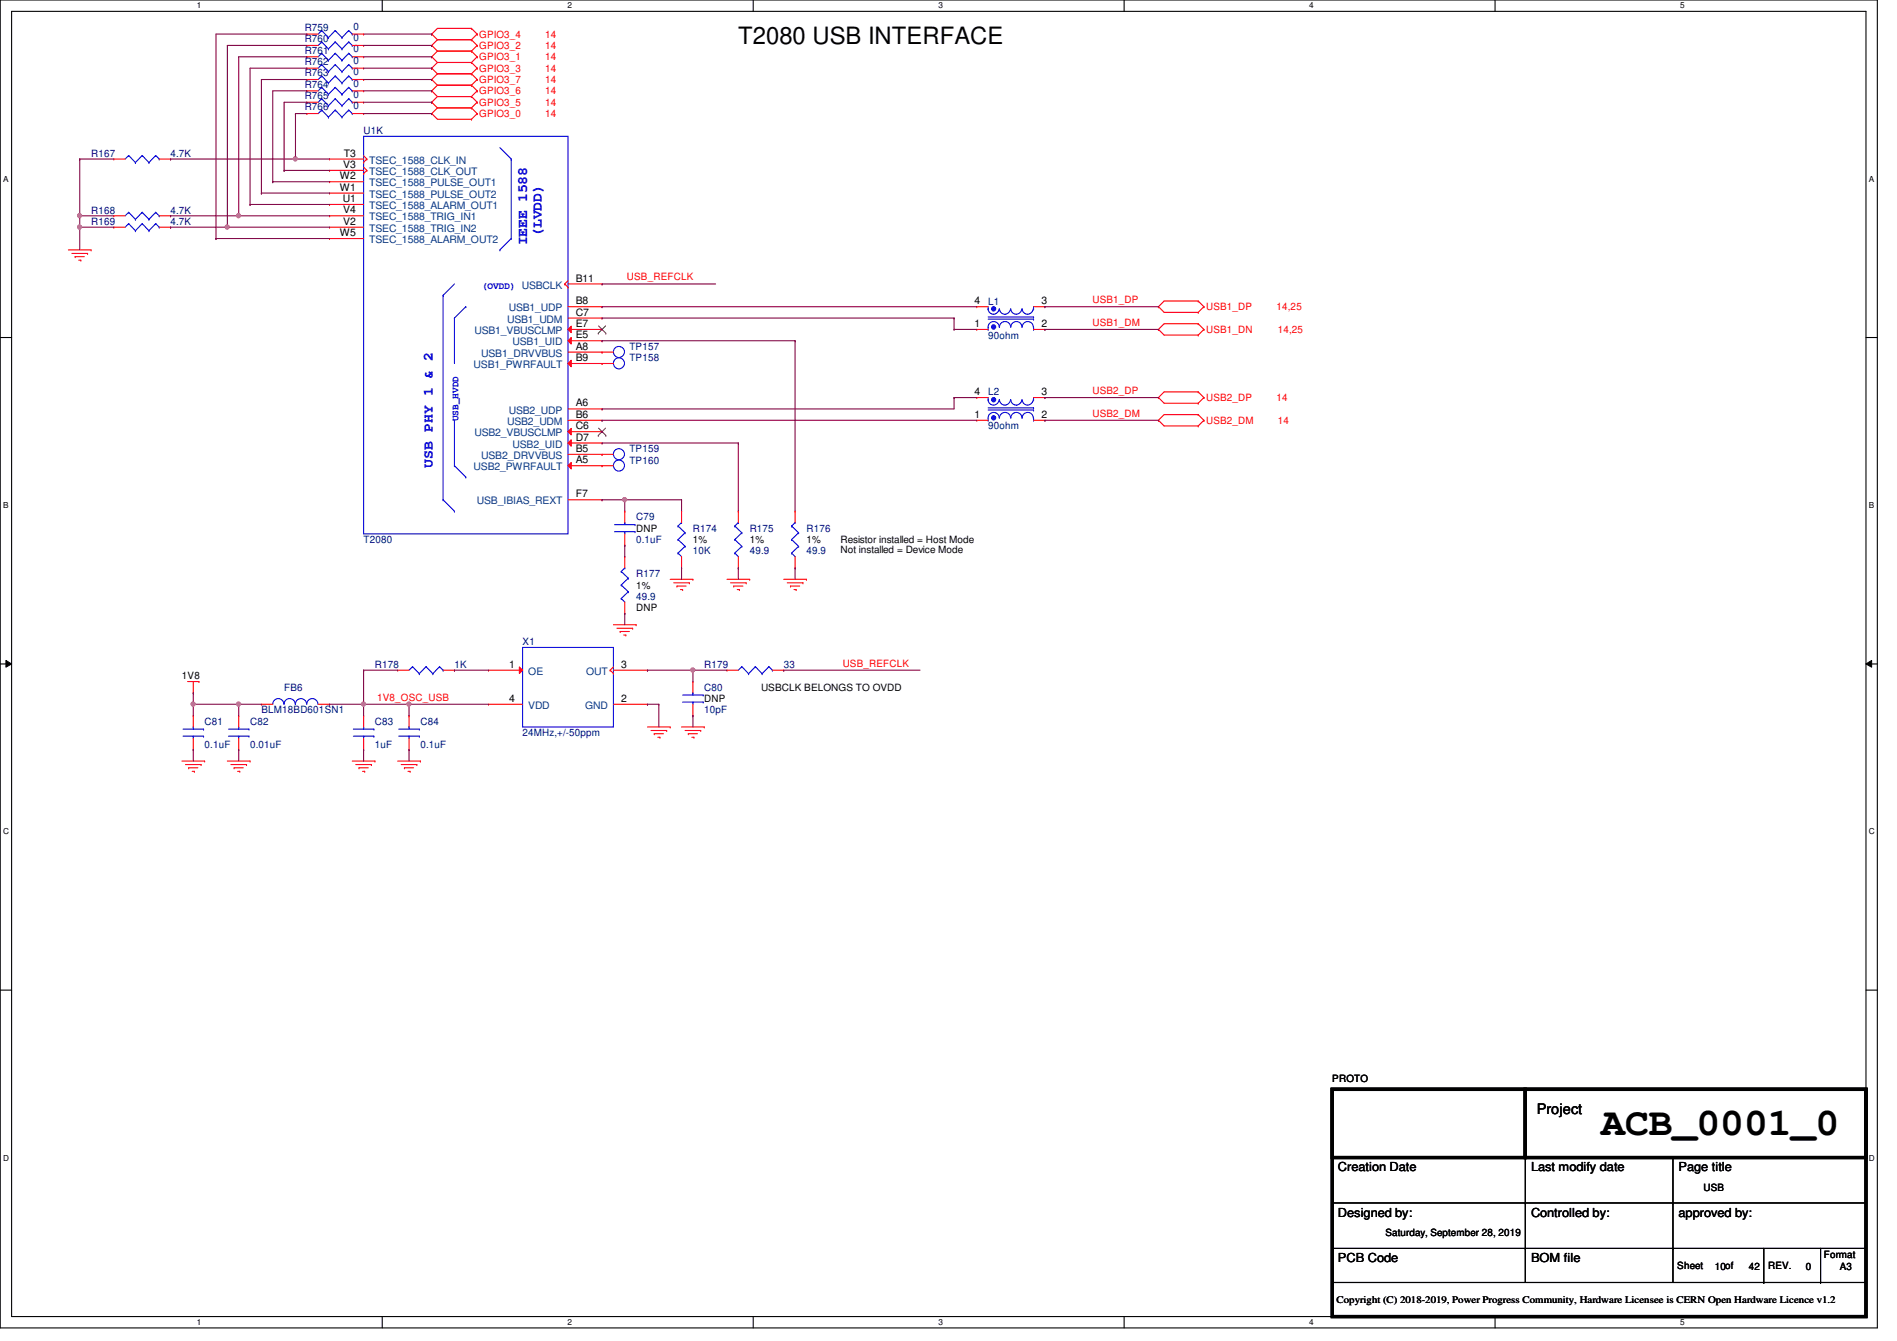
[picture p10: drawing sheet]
<svg xmlns="http://www.w3.org/2000/svg" width="297mm" height="210mm" viewBox="0 0 297 210" stroke-linecap="round" stroke-linejoin="round" font-family="sans-serif">
<path d="M0 0h294v207.9h-294zM1.8 1.8h290.4v204.3h-290.4z" fill="none" stroke="#000" stroke-width=".17"/>
<g fill="#fff">
<path d="M30.8 .2h.7v1.4h-.7z"/>
<path d="M30.8 206.2h.7v1.4h-.7z"/>
</g>
<path d="M59.9 0v1.8M59.9 206.1v1.8" fill="none" stroke="#000" stroke-width=".17"/>
<g fill="#fff">
<path d="M88.9 .2h.6v1.4h-.6z"/>
<path d="M88.9 206.2h.6v1.4h-.6z"/>
</g>
<path d="M117.9 0v1.8M117.9 206.1v1.8" fill="none" stroke="#000" stroke-width=".17"/>
<g fill="#fff">
<path d="M146.9 .2h.7v1.4h-.7z"/>
<path d="M146.9 206.2h.7v1.4h-.7z"/>
</g>
<path d="M176 0v1.8M176 206.1v1.8" fill="none" stroke="#000" stroke-width=".17"/>
<g fill="#fff">
<path d="M205 .2h.7v1.4h-.7z"/>
<path d="M205 206.2h.7v1.4h-.7z"/>
</g>
<path d="M234.1 0v1.8M234.1 206.1v1.8" fill="none" stroke="#000" stroke-width=".17"/>
<g fill="#fff">
<path d="M263.1 .2h.7v1.4h-.7z"/>
<path d="M263.1 206.2h.7v1.4h-.7z"/>
<path d="M.5 27.3h.8v1.4h-.8z"/>
<path d="M292.6 27.3h.9v1.4h-.9z"/>
<path d="M.5 78.4h.8v1.4h-.8z"/>
<path d="M292.6 78.4h.9v1.4h-.9z"/>
</g>
<path d="M0 52.8h1.8M292.2 52.8h1.8" fill="none" stroke="#000" stroke-width=".17"/>
<g fill="#fff">
<path d="M.5 129.5h.9v1.4h-.9z"/>
<path d="M292.6 129.5h.9v1.4h-.9z"/>
</g>
<path d="M0 103.9h1.8M292.2 103.9h1.8" fill="none" stroke="#000" stroke-width=".17"/>
<path d="M.9 103.4l.9 .5-.9 .5zM292.2 103.9l.9-.5v1z" fill="#000"/>
<path d="M.9 103.4l.9 .5-.9 .5zM292.2 103.9l.9-.5v1z" fill="none" stroke="#000" stroke-width=".16"/>
<g fill="#fff">
<path d="M.5 180.5h.9v1.4h-.9z"/>
<path d="M292.6 180.5h.9v1.4h-.9z"/>
</g>
<g fill="none" stroke="#000" stroke-width=".17">
<path d="M0 155h1.8M292.2 155h1.8M208.6 170.5h8.9M217.5 170.5h.1M208.6 188.3h83.6M208.6 195.4h83.6M238.8 188.3h.1M238.8 195.4h.1M238.8 195.4v5.3h-30.2M238.8 181.2v14.2M262 188.3h.1M262 195.4h.1"/>
<path d="M262 195.4v5.3h-23.2M262 181.2v14.2M276.2 195.4v5.3M285.1 195.4v5.3M292.2 188.3h.1M292.2 195.4h.1M262 200.7h30.2M276.2 200.7h.1M285.1 200.7h.1M292.2 200.7h.1"/>
</g>
<g fill="none" stroke="#f00" stroke-width=".17">
<path d="M67.6 17.8h.1M67.6 8.9h.1M67.6 7.1h.1M67.6 10.7h.1M67.6 5.3h.1M67.6 16h.1M67.6 14.2h.1M67.6 12.4h.1M67.6 10.7l.9 .9M67.6 17.8l.9 .9h5.3M67.6 8.9l.9 .9M67.6 7.1l.9 .9"/>
<path d="M67.6 5.3l.9 .9M67.6 16l.9 .9M67.6 14.2l.9 .9M67.6 12.4l.9 .9M68.5 16.9l-.9 .9M68.5 16.9h5.3M68.5 15.1l-.9 .9M68.5 8l-.9 .9M68.5 8h5.3M68.5 9.8h5.3M68.5 13.3l-.9 .9M68.5 6.2l-.9 .9"/>
<path d="M68.5 6.2h5.3M68.5 9.8l-.9 .9M68.5 11.6h5.3M68.5 11.6l-.9 .8M68.5 15.1h5.3M68.5 13.3h5.3M73.8 16.9h.1M73.8 18.7h.1M73.8 8h.1M73.8 9.8h.1M73.8 6.2h.1M73.8 11.6h.1"/>
<path d="M73.8 4.4h.1M73.8 15.1h.1M73.8 13.3h.1M73.8 16.9l.9 .9M73.8 8l.9 .9M73.8 6.2l.9 .9M73.8 9.8l.9 .9M73.8 4.4l.9 .9M73.8 11.6l.9 .8M73.8 4.4h-5.3l-.9 .9M73.8 15.1l.9 .9M73.8 13.3l.9 .9"/>
<path d="M74.7 17.8h.1M74.7 8.9h.1M74.7 7.1h.1M74.7 10.7h.1M74.7 5.3h.1M74.7 16h.1M74.7 14.2h.1M74.7 12.4h.1M74.7 17.8l-.9 .9M74.7 8.9l-.9 .9M74.7 7.1l-.9 .9M74.7 10.7l-.9 .9"/>
<path d="M74.7 5.3l-.9 .9M74.7 16l-.9 .9M74.7 14.2l-.9 .9M74.7 12.4l-.9 .9M10.7 39.1h3.6M11.3 39.7h2.4M13.7 39.7h.1M14.3 39.1h.1M11.8 40.2h.1M11.8 40.2h1.4M12.3 40.7h.4M12.7 40.7h.1"/>
<path d="M181.4 51.6h.1M181.4 48h.1M181.4 51.6l.9 .9h5.3M181.4 48l.9 .9h5.3M187.6 50.7h.1M187.6 52.5h.1M187.6 47.1h.1M187.6 48.9h.1M187.6 50.7l.9 .9M187.6 50.7h-5.3l-.9 .9M187.6 47.1l.9 .9M187.6 47.1h-5.3l-.9 .9"/>
<path d="M188.5 51.6h.1M188.5 48h.1M188.5 51.6l-.9 .9M188.5 48l-.9 .9M94.3 71.1h.1M94.3 71.1h1.8M181.4 62.2h.1M181.4 65.8h.1M181.4 62.2l.9 .9h5.3M181.4 65.8l.9 .9h5.3M187.6 61.3h.1M187.6 63.1h.1"/>
<path d="M187.6 64.9h.1M187.6 66.7h.1M187.6 61.3l.9 .9M187.6 61.3h-5.3l-.9 .9M187.6 64.9l.9 .9M187.6 64.9h-5.3l-.9 .9M188.5 62.2h.1M188.5 65.8h.1M188.5 62.2l-.9 .9M188.5 65.8l-.9 .9M96.1 97.8h3.5M96.6 98.3h2.5"/>
<path d="M97.1 98.8h.1M97.1 98.8h1.4M97.7 99.4h.3M98 99.4h.1M99.1 98.3h.1M99.6 97.8h.1M104.9 90.7h3.6M105.5 91.2h2.4M106 91.7h.1M106 91.7h1.4M106.5 92.3h.4M106.9 92.3h.1"/>
<path d="M107.9 91.2h.1M108.5 90.7h.1M113.8 90.7h3.6M114.4 91.2h2.4M114.9 91.7h.1M114.9 91.7h1.4M115.4 92.3h.4M115.8 92.3h.1M116.8 91.2h.1M117.4 90.7h.1M122.7 90.7h3.6M123.3 91.2h2.4"/>
<path d="M123.8 91.7h.1M123.8 91.7h1.4M124.3 92.3h.4M124.5 88.9h.1M124.5 80h.1M124.5 80v1.8M124.5 87.1v1.8M124.7 92.3h.1M125.7 91.2h.1M126.3 90.7h.1M28.5 119.1h3.5M29 119.7h2.5"/>
<path d="M29.4 106.7h1.8M30.3 108.5h.1M30.3 106.7v1.8M31.2 106.7h.1M31.5 119.7h.1M32 119.1h.1M35.6 119.1h3.6M36.1 119.7h2.5M38.6 119.7h.1M39.2 119.1h.1M55.2 119.1h3.5M55.7 119.7h2.5"/>
<path d="M58.2 119.7h.1M58.7 119.1h.1M62.3 119.1h3.5M62.8 119.7h2.5M65.3 119.7h.1M65.8 119.1h.1M101.4 113.8h3.5M101.9 114.3h2.5M102.4 114.9h.1M102.4 114.9h1.5M103 115.4h.3M103.3 115.4h.1"/>
<path d="M104.4 114.3h.1M104.9 113.8h.1M106.7 113.8h3.6M107.3 114.3h2.4M107.8 114.9h.1M107.8 114.9h1.4M108.3 115.4h.4M108.7 115.4h.1M109.7 114.3h.1M110.3 113.8h.1M29.5 120.2h.1M29.5 120.2h1.5"/>
<path d="M30.1 120.7h.3M30.4 120.7h.1M36.7 120.2h.1M36.7 120.2h1.4M37.2 120.7h.3M37.5 120.7h.1M56.2 120.2h.1M56.2 120.2h1.5M56.8 120.7h.3M57.1 120.7h.1M63.3 120.2h.1M63.3 120.2h1.5"/>
<path d="M63.9 120.7h.3M64.2 120.7h.1"/>
</g>
<path d="M208.6 170.5h30.2v10.7h-30.2zM208.6 170.5h83.6v35.6h-83.6zM238.8 170.5h53.4v10.7h-53.4z" fill="none" stroke="#000" stroke-width=".51"/>
<g fill="none" stroke="#00f" stroke-width=".17">
<path d="M154.7 48.3a.87 .87 0 0 0 .9 .9 .87 .87 0 0 0 .9-.9M154.7 51.6h.1M154.7 48.3h.1M154.7 48v.3M156.5 51.2a.9 .9 0 0 0-1.1-.8 .9 .9 0 0 0-.7 1.2M156.5 48.3a.87 .87 0 0 0 .9 .9 .87 .87 0 0 0 .8-.9M156.5 51.2a.87 .87 0 0 1 .9-.9 .87 .87 0 0 1 .8 .9M158.3 51.2a.87 .87 0 0 1 .8-.9 .87 .87 0 0 1 .9 .9M158.3 48.3a.87 .87 0 0 0 .8 .9 .87 .87 0 0 0 .9-.9M160.1 48.3a.87 .87 0 0 0 .8 .9 .87 .87 0 0 0 .9-.9M160.1 51.2a.87 .87 0 0 1 .8-.9 .87 .87 0 0 1 .9 .9M161.8 51.6h.1"/>
<path d="M161.8 48.3h.1M161.8 48v.3M161.8 51.2v.4M123.9 84.5h.1M123.9 82.3h.1M123.9 86.6h.1M123.9 84.5l1.1 1M123.9 82.3l1.1 1.1M123.9 86.6l.6 .5M124.5 81.8h.1M124.5 81.8l-.6 .5M125 83.4h.1"/>
<path d="M125 85.5h.1M125 83.4l-1.1 1.1M125 85.5l-1.1 1.1"/>
<circle cx="96.9" cy="71.1" r=".87"/>
</g>
<circle cx="155.6" cy="51.2" r=".33" fill="#00f"/>
<circle cx="155.6" cy="51.2" r=".33" fill="none" stroke="#00f" stroke-width=".17"/>
<circle cx="155.6" cy="48.3" r=".33" fill="#00f"/>
<g fill="none" stroke="#00f" stroke-width=".17">
<path d="M50.4 8.3h.1M50.4 15.5h.1M50.4 6.6h.1M50.4 13.7h.1M50.4 8.3l-.6 .6M50.4 8.3l1 1.1M50.4 15.5l-.6 .5M50.4 15.5l1 1.1M50.4 6.6l-.6 .5M50.4 6.6l1 1.1M50.4 13.7l-.6 .5M50.4 13.7l1 1.1"/>
<path d="M51.4 9.4h.1M51.4 16.6h.1M51.4 7.7h.1M51.4 14.8h.1M52.5 8.3h.1M52.5 15.5h.1M52.5 6.6h.1M52.5 13.7h.1M52.5 8.3l-1.1 1.1M52.5 8.3l1 1.1M52.5 15.5l-1.1 1.1M52.5 15.5l1 1.1"/>
<path d="M52.5 6.6l-1.1 1.1M52.5 6.6l1 1.1M52.5 13.7l-1.1 1.1M52.5 13.7l1 1.1M53.5 9.4h.1M53.5 16.6h.1M53.5 7.7h.1M53.5 14.8h.1M54.6 8.3h.1M54.6 15.5h.1M54.6 6.6h.1M54.6 13.7h.1"/>
<path d="M54.6 8.3l-1.1 1.1M54.6 8.3l.6 .6M54.6 15.5l-1.1 1.1M54.6 15.5l.6 .5M54.6 6.6l-1.1 1.1M54.6 6.6l.6 .5M54.6 13.7l-1.1 1.1M54.6 13.7l.6 .5M55.2 8.9h.1M55.2 16h.1M55.2 7.1h.1M55.2 14.2h.1"/>
<path d="M20.1 33.2h.1M20.1 33.2l1.1 1.1M20.1 33.2l-.5 .6M21.2 34.3h.1M22.3 33.2h.1M22.3 33.2l-1.1 1.1M22.3 33.2l1 1.1M23.3 34.3h.1M24.4 33.2h.1M24.4 33.2l.5 .6M24.4 33.2l-1.1 1.1M24.9 33.8h.1"/>
<path d="M154.7 50h7.1M154.7 49.6h7.1M161.8 50h.1M161.8 49.6h.1M97.3 91.6h.1M97.3 89.5h.1M97.3 93.7h.1M97.3 91.6l1.1 1M97.3 89.5l1.1 1M97.3 93.7l.5 .5M97.8 88.9h.1M97.8 88.9l-.5 .6"/>
<path d="M98.4 90.5h.1M98.4 92.6h.1M98.4 90.5l-1.1 1.1M98.4 92.6l-1.1 1.1M106.2 84.5h.1M106.2 82.3h.1M106.2 86.6h.1M106.2 84.5l1.1 1M106.2 82.3l1.1 1.1M106.2 86.6l.5 .5M106.7 81.8h.1M106.7 81.8l-.5 .5"/>
<path d="M107.3 83.4h.1M107.3 85.5h.1M107.3 83.4l-1.1 1.1M107.3 85.5l-1.1 1.1M115.1 84.5h.1M115.1 82.3h.1M115.1 86.6h.1M115.1 84.5l1.1 1M115.1 82.3l1.1 1.1M115.1 86.6l.5 .5M115.6 81.8h.1M115.6 81.8l-.5 .5"/>
<path d="M116.2 83.4h.1M116.2 85.5h.1M116.2 83.4l-1.1 1.1M116.2 85.5l-1.1 1.1M28.7 115.2h3.2M28.7 114.1h3.2M30.3 115.2h.1M30.3 113.8h.1M30.3 113.8v.3M30.3 115.2v.4M31.9 115.2h.1M31.9 114.1h.1"/>
<path d="M42.7 110.2a.87 .87 0 0 1 .9-.9 .87 .87 0 0 1 .8 .9M44.5 110.2a.87 .87 0 0 1 .9-.9 .87 .87 0 0 1 .8 .9M46.3 110.2a.87 .87 0 0 1 .8-.9 .87 .87 0 0 1 .9 .9M48 110.2a.87 .87 0 0 1 .9-.9 .87 .87 0 0 1 .9 .9M62.4 115.2h3.3M62.4 114.1h3.3M64 115.2h.1M64 113.8h.1M64 113.8v.3M64 115.2v.4M65.7 115.2h.1M65.7 114.1h.1"/>
<path d="M81.8 101.3h14.3v12.5h-14.3zM106.9 109.9h3.2M106.9 108.8h3.2M108.5 109.9h.1M108.5 108.5h.1M108.5 108.5v.3M108.5 109.9v.3M110.1 109.9h.1M110.1 108.8h.1"/>
<circle cx="155.6" cy="48.3" r=".33"/>
</g>
<g fill="none" stroke="#f00" stroke-width=".17">
<path d="M48 8.9h.1M48 16h.1M48 7.1h.1M48 14.2h.1M48 8.9h1.8M48 16h1.8M48 7.1h1.8M48 14.2h1.8M55.2 8.9h1.7M55.2 16h1.7M55.2 7.1h1.7M55.2 14.2h1.7"/>
<path d="M56.9 8.9h.1M56.9 16h.1M56.9 7.1h.1M56.9 14.2h.1M17.8 33.8h.1M17.8 33.8h1.8M24.9 33.8h1.8M26.7 33.8h.1M152.9 51.6h.1M152.9 48h.1M152.9 51.6h1.8M152.9 48h1.8"/>
<path d="M161.8 51.6h1.8M161.8 48h1.8M163.6 51.6h.1M163.6 48h.1M97.8 96h.1M97.8 87.1h.1M97.8 87.1v1.8M97.8 94.2v1.8M106.7 88.9h.1M106.7 80h.1M106.7 80v1.8M106.7 87.1v1.8"/>
<path d="M115.6 88.9h.1M115.6 80h.1M115.6 80v1.8M115.6 87.1v1.8M30.3 112h.1M30.3 117.3h.1M30.3 112v1.8M30.3 115.6v1.7M40.9 110.2h.1M40.9 110.2h1.8M49.8 110.2h1.8M51.6 110.2h.1"/>
<path d="M64 112h.1M64 117.3h.1M64 112v1.8M64 115.6v1.7M76.5 110.2h.1M76.5 110.2h5.3M95.5 104.9h.1M95.5 104.9l.6 .5M96.1 105.4h.1M96.1 110.2h5.3M96.1 104.4l-.6 .5M96.1 104.9h5.3"/>
<path d="M101.4 110.2h.1M101.4 104.9h.1M108.5 106.7h.1M108.5 112h.1M108.5 106.7v1.8M108.5 110.2v1.8"/>
</g>
<path d="M81.3 104.4l.5 .5-.5 .5z" fill="#f00"/>
<path d="M17.8 24.9h.1M17.8 24.9h1.8M24.9 24.9h1.8M26.7 24.9h.1M94.3 56.9h.1M94.3 56.9h1.8M76.5 104.9h.1M76.5 104.9h5.3M81.3 104.4l.5 .5-.5 .5z" fill="none" stroke="#f00" stroke-width=".17"/>
<g fill="none" stroke="#00f" stroke-width=".17">
<path d="M20.1 24.3h.1M20.1 24.3l1.1 1.1M20.1 24.3l-.5 .6M21.2 25.4h.1M22.3 24.3h.1M22.3 24.3l-1.1 1.1M22.3 24.3l1 1.1M23.3 25.4h.1M24.4 24.3h.1M24.4 24.3l.5 .6M24.4 24.3l-1.1 1.1M24.9 24.9h.1"/>
<path d="M154.7 62.6a.87 .87 0 0 0 .9 .8 .87 .87 0 0 0 .9-.8M154.7 65.8h.1M154.7 62.6h.1M154.7 62.2v.4M156.5 65.4a.9 .9 0 0 0-1.1-.8 .9 .9 0 0 0-.7 1.2M156.5 62.6a.87 .87 0 0 0 .9 .8 .87 .87 0 0 0 .8-.8M156.5 65.4a.87 .87 0 0 1 .9-.8 .87 .87 0 0 1 .8 .8M158.3 65.4a.87 .87 0 0 1 .8-.8 .87 .87 0 0 1 .9 .8M158.3 62.6a.87 .87 0 0 0 .8 .8 .87 .87 0 0 0 .9-.8M160.1 62.6a.87 .87 0 0 0 .8 .8 .87 .87 0 0 0 .9-.8M160.1 65.4a.87 .87 0 0 1 .8-.8 .87 .87 0 0 1 .9 .8M161.8 65.8h.1"/>
<path d="M161.8 62.6h.1M161.8 62.2v.4M161.8 65.4v.4"/>
<circle cx="96.9" cy="56.9" r=".87"/>
</g>
<circle cx="155.6" cy="65.4" r=".33" fill="#00f"/>
<circle cx="155.6" cy="65.4" r=".33" fill="none" stroke="#00f" stroke-width=".17"/>
<circle cx="155.6" cy="62.6" r=".33" fill="#00f"/>
<g fill="none" stroke="#00f" stroke-width=".17">
<path d="M50.4 4.8h.1M50.4 11.9h.1M50.4 10.1h.1M50.4 17.2h.1M50.4 4.8l-.6 .5M50.4 4.8l1 1.1M50.4 11.9l-.6 .5M50.4 11.9l1 1.1M50.4 10.1l-.6 .6M50.4 10.1l1 1.1M50.4 17.2l-.6 .6M50.4 17.2l1 1.1"/>
<path d="M51.4 5.9h.1M51.4 13h.1M51.4 11.2h.1M51.4 18.3h.1M52.5 4.8h.1M52.5 11.9h.1M52.5 10.1h.1M52.5 17.2h.1M52.5 4.8l-1.1 1.1M52.5 4.8l1 1.1M52.5 11.9l-1.1 1.1M52.5 11.9l1 1.1"/>
<path d="M52.5 10.1l-1.1 1.1M52.5 10.1l1 1.1M52.5 17.2l-1.1 1.1M52.5 17.2l1 1.1M53.5 5.9h.1M53.5 13h.1M53.5 11.2h.1M53.5 18.3h.1M54.6 4.8h.1M54.6 11.9h.1M54.6 10.1h.1M54.6 17.2h.1"/>
<path d="M54.6 4.8l-1.1 1.1M54.6 4.8l.6 .5M54.6 11.9l-1.1 1.1M54.6 11.9l.6 .5M54.6 10.1l-1.1 1.1M54.6 10.1l.6 .6M54.6 17.2l-1.1 1.1M54.6 17.2l.6 .6M55.2 5.3h.1M55.2 12.4h.1M55.2 10.7h.1M55.2 17.8h.1"/>
<path d="M20.1 35h.1M20.1 35l-.5 .6M20.1 35l1.1 1.1M21.2 36.1h.1M22.3 35h.1M22.3 35l-1.1 1.1M22.3 35l1 1.1M23.3 36.1h.1M24.4 35h.1M24.4 35l.5 .6M24.4 35l-1.1 1.1M24.9 35.6h.1"/>
<path d="M56.9 21.3h32v62.3h-32zM78.3 39.1h.1M78.3 23.1l1.7 1.8M80 24.9h.1M80 37.3h.1M80 37.3l-1.7 1.8M80 24.9v12.4M69.4 46.2h.1M69.4 46.2v32M71.2 49.8h.1M71.2 44.4l-1.8 1.8M71.2 49.8v7.1"/>
<path d="M72.9 48h.1M72.9 48l-1.7 1.8M69.4 78.2h.1M69.4 78.2l1.8 1.8M71.2 72.9h.1M71.2 65.8v7.1M71.2 72.9l1.7 1.8M72.9 74.7h.1M154.7 64.2h7.1M154.7 63.8h7.1M161.8 64.2h.1M161.8 63.8h.1"/>
<path d="M71.2 80h.1M96.2 83.2h3.2M96.2 82.1h3.2M97.8 83.2h.1M97.8 81.8h.1M97.8 81.8v.3M97.8 83.2v.4M99.4 83.2h.1M99.4 82.1h.1M35.8 115.2h3.2M35.8 114.1h3.2M37.4 115.2h.1"/>
<path d="M37.4 113.8h.1M37.4 113.8v.3M37.4 115.2v.4M39 115.2h.1M39 114.1h.1M55.3 115.2h3.2M55.3 114.1h3.2M56.9 115.2h.1M56.9 113.8h.1M56.9 113.8v.3M56.9 115.2v.4M58.5 115.2h.1"/>
<path d="M58.5 114.1h.1M64.6 104.4h.1M64.6 104.4l1.1 1.1M64.6 104.4l-.6 .5M65.7 105.5h.1M66.7 104.4h.1M66.7 104.4l-1 1.1M66.7 104.4l1.1 1.1M67.8 105.5h.1M68.8 104.4h.1M68.8 104.4l.6 .5M68.8 104.4l-1 1.1"/>
<path d="M69.4 104.9h.1M116.2 104.4h.1M116.2 104.4l1 1.1M116.2 104.4l-.6 .5M117.2 105.5h.1M118.3 104.4h.1M118.3 104.4l-1.1 1.1M118.3 104.4l1 1.1M119.3 105.5h.1M120.4 104.4h.1M120.4 104.4l.5 .5M120.4 104.4l-1.1 1.1"/>
<path d="M120.9 104.9h.1"/>
<circle cx="96.9" cy="55.1" r=".87"/>
<circle cx="96.9" cy="72.9" r=".87"/>
<circle cx="155.6" cy="62.6" r=".33"/>
</g>
<g fill="none" stroke="#f00" stroke-width=".17">
<path d="M48 5.3h.1M48 12.4h.1M48 10.7h.1M48 17.8h.1M48 5.3h1.8M48 12.4h1.8M48 10.7h1.8M48 17.8h1.8M55.2 5.3h1.7M55.2 12.4h1.7M55.2 10.7h1.7M55.2 17.8h1.7"/>
<path d="M56.9 5.3h.1M56.9 12.4h.1M56.9 10.7h.1M56.9 17.8h.1M17.8 35.6h.1M17.8 35.6h1.8M24.9 35.6h1.8M26.7 35.6h.1M51.6 24.9h.1M51.6 26.7h.1M51.6 28.4h.1M51.6 30.2h.1"/>
<path d="M51.6 32h.1M51.6 33.8h.1M51.6 35.6h.1M51.6 37.3h.1M51.6 35.6h5.3M51.6 24.9h5.3M51.6 26.7h5.3M51.6 28.4h5.3M51.6 30.2h5.3M51.6 32h5.3M51.6 33.8h5.3M51.6 37.3h5.3"/>
<path d="M56.9 25.4h.1M56.9 27.2h.1M56.9 24.4l.5 .5M56.9 26.2l.5 .5M57.4 24.9h.1M57.4 26.7h.1M57.4 24.9l-.5 .5M57.4 26.7l-.5 .5M88.9 48h5.4M88.9 49.8h5.4M94.3 55.1h.1M94.3 48h.1"/>
<path d="M94.3 49.8h.1M94.3 55.1h1.8M94.3 72.9h.1M94.3 72.9h1.8M152.9 65.8h.1M152.9 62.2h.1M152.9 65.8h1.8M152.9 62.2h1.8M161.8 65.8h1.8M161.8 62.2h1.8M163.6 65.8h.1M163.6 62.2h.1"/>
<path d="M97.8 80h.1M97.8 85.3h.1M97.8 80v1.8M97.8 83.6v1.7M37.4 112h.1M37.4 117.3h.1M37.4 112v1.8M37.4 115.6v1.7M56.9 112h.1M56.9 117.3h.1M56.9 112v1.8M56.9 115.6v1.7"/>
<path d="M62.3 104.9h.1M62.3 104.9h1.7M69.4 104.9h1.8M71.2 104.9h.1M113.8 104.9h.1M113.8 104.9h1.8M120.9 104.9h1.8M122.7 104.9h.1"/>
</g>
<path d="M88.9 51.6l.5-.5v1z" fill="#f00"/>
<path d="M88.9 51.6l.5-.5v1zM88.9 51.6h5.4M94.3 51.6h.1" fill="none" stroke="#f00" stroke-width=".17"/>
<path d="M93.7 52.2h.1M93.7 51l1.2 1.2M94.8 51l-1.1 1.2M94.9 52.2h.1" fill="none" stroke="#7f4000" stroke-width=".16"/>
<path d="M88.9 53.3l.5-.5v1z" fill="#f00"/>
<path d="M88.9 53.3l.5-.5v1zM88.9 53.3h5.4M94.3 53.3h.1M88.9 64h5.4M88.9 65.8h5.4M94.3 64h.1M94.3 65.8h.1" fill="none" stroke="#f00" stroke-width=".17"/>
<path d="M88.9 67.6l.5-.5v1z" fill="#f00"/>
<path d="M88.9 67.6l.5-.5v1zM88.9 67.6h5.4M94.3 67.6h.1" fill="none" stroke="#f00" stroke-width=".17"/>
<path d="M93.7 68.2h.1M93.7 67l1.2 1.2M94.8 67l-1.1 1.2M94.9 68.2h.1" fill="none" stroke="#7f4000" stroke-width=".16"/>
<path d="M88.9 69.3l.5-.5v1z" fill="#f00"/>
<g fill="none" stroke="#f00" stroke-width=".17">
<path d="M88.4 44.4h.1M88.4 44.4l.5 .6M88.9 45h.1M88.9 43.9l-.5 .5M88.9 44.4h5.4M88.9 55.1h5.4M94.3 44.4h.1M94.3 55.1h.1M88.9 69.3l.5-.5v1zM88.9 69.3h5.4M88.9 78.2h5.4M94.3 69.3h.1"/>
<path d="M94.3 78.2h.1"/>
</g>
<path d="M88.9 56.9l.5-.5v1z" fill="#f00"/>
<path d="M88.9 56.9l.5-.5v1zM88.9 56.9h5.4M94.3 56.9h.1M88.9 71.1h5.4M94.3 71.1h.1" fill="none" stroke="#f00" stroke-width=".17"/>
<path d="M88.9 72.9l.5-.5v1z" fill="#f00"/>
<path d="M88.9 72.9l.5-.5v1zM88.9 72.9h5.4M94.3 72.9h.1" fill="none" stroke="#f00" stroke-width=".17"/>
<g fill="none" stroke="#7f0040" stroke-width=".17">
<path d="M30.3 108.5h.1M30.3 110.2h.1M30.3 110.2h7.1M30.3 108.5v3.5M37.4 117.3h.1M37.4 117.3v1.8M51.6 110.2h.1M51.6 110.2h12.4M56.9 117.3h.1M56.9 110.2h.1M56.9 110.2v1.8M56.9 117.3v1.8"/>
<path d="M64 117.3h.1M64 110.2h.1M64 110.2v1.8M64 117.3v1.8M101.4 104.9h.1M101.4 110.2h.1M101.4 104.9h7.1M101.4 110.2h1.8M103.2 110.2h.1M103.2 110.2v3.6"/>
</g>
<circle cx="30.2" cy="110.2" r=".32" fill="#f0f"/>
<circle cx="30.2" cy="110.2" r=".32" fill="none" stroke="#f0f" stroke-width=".17"/>
<path d="M30.3 117.3h.1M30.3 117.3v1.8M37.4 110.2h.1M37.4 110.2v1.8M37.4 110.2h3.5" fill="none" stroke="#7f0040" stroke-width=".17"/>
<circle cx="37.4" cy="110.2" r=".32" fill="#f0f"/>
<circle cx="37.4" cy="110.2" r=".32" fill="none" stroke="#f0f" stroke-width=".17"/>
<path d="M64 110.2h.1M64 110.2h12.5" fill="none" stroke="#7f0040" stroke-width=".17"/>
<circle cx="64" cy="110.2" r=".32" fill="#f0f"/>
<circle cx="64" cy="110.2" r=".32" fill="none" stroke="#f0f" stroke-width=".17"/>
<path d="M56.9 104.9h.1M56.9 104.9v5.3M71.2 104.9h.1M71.2 104.9h5.3" fill="none" stroke="#7f0040" stroke-width=".17"/>
<circle cx="56.9" cy="110.2" r=".32" fill="#f0f"/>
<circle cx="56.9" cy="110.2" r=".32" fill="none" stroke="#f0f" stroke-width=".17"/>
<path d="M56.9 104.9h.1M56.9 104.9h5.4M108.5 112h.1M108.5 104.9h.1M108.5 104.9v1.8M108.5 112v1.8M122.7 104.9h.1M122.7 104.9h21.4" fill="none" stroke="#7f0040" stroke-width=".17"/>
<circle cx="108.5" cy="104.9" r=".32" fill="#f0f"/>
<circle cx="108.5" cy="104.9" r=".32" fill="none" stroke="#f0f" stroke-width=".17"/>
<path d="M26.7 24.9h.1M26.7 24.9h19.6M108.5 104.9h.1M108.5 104.9h5.3" fill="none" stroke="#7f0040" stroke-width=".17"/>
<circle cx="46.2" cy="24.9" r=".32" fill="#f0f"/>
<circle cx="46.2" cy="24.9" r=".32" fill="none" stroke="#f0f" stroke-width=".17"/>
<path d="M12.5 24.9h.1M12.5 24.9v8.9M26.7 33.8h.1M26.7 35.6h.1M26.7 33.8h10.7M26.7 35.6h8.9" fill="none" stroke="#7f0040" stroke-width=".17"/>
<circle cx="12.5" cy="33.8" r=".32" fill="#f0f"/>
<circle cx="12.5" cy="33.8" r=".32" fill="none" stroke="#f0f" stroke-width=".17"/>
<path d="M12.5 33.8h.1M12.5 35.6h.1M12.5 24.9h.1M12.5 33.8v5.3M12.5 24.9h5.3M12.5 33.8h5.3M12.5 35.6h5.3" fill="none" stroke="#7f0040" stroke-width=".17"/>
<circle cx="12.5" cy="35.5" r=".32" fill="#f0f"/>
<circle cx="12.5" cy="35.5" r=".32" fill="none" stroke="#f0f" stroke-width=".17"/>
<g fill="none" stroke="#7f0040" stroke-width=".17">
<path d="M37.4 8.9v24.9M39.2 10.7v21.3M40.9 12.4v17.8M42.7 14.2v14.2M44.5 16v10.7M46.3 17.8v7.1M37.4 33.8h.1M39.2 32h.1M39.2 32h12.4M40.9 30.2h.1M40.9 30.2h10.7M42.7 28.4h.1"/>
<path d="M42.7 28.4h8.9M44.5 26.7h.1M44.5 26.7h7.1M46.3 24.9h.1M46.3 24.9h5.3M94.3 48h.1M94.3 53.3h.1M94.3 44.4h.1M94.3 49.8h.1M94.3 48h58.6M94.3 53.3h30.2M94.3 44.4h17.8"/>
<path d="M94.3 49.8h55.1M124.5 53.3h.1M124.5 53.3v26.7M149.4 51.6h.1M149.4 49.8h.1M149.4 51.6h3.5M149.4 49.8v1.8M163.6 48h.1M163.6 51.6h.1M163.6 48h17.8M163.6 51.6h17.8M94.3 65.8h.1"/>
<path d="M94.3 69.3h.1M94.3 64h.1M94.3 78.2h.1M94.3 65.8h58.6M94.3 69.3h21.3M94.3 78.2h3.5M106.7 78.2h.1M106.7 78.2v1.8M115.6 69.3h.1M115.6 69.3v10.7M149.4 62.2h.1M149.4 62.2h3.5"/>
<path d="M149.4 62.2v1.8h-55.1M163.6 62.2h.1M163.6 65.8h.1M163.6 62.2h17.8M163.6 65.8h17.8M106.7 88.9h.1M106.7 88.9v1.8M115.6 88.9h.1M115.6 88.9v1.8M124.5 88.9h.1M124.5 88.9v1.8"/>
</g>
<circle cx="37.4" cy="33.8" r=".32" fill="#f0f"/>
<circle cx="37.4" cy="33.8" r=".32" fill="none" stroke="#f0f" stroke-width=".17"/>
<path d="M35.6 7.1v28.5M35.6 35.6h.1M37.4 33.8h.1M37.4 33.8h14.2" fill="none" stroke="#7f0040" stroke-width=".17"/>
<circle cx="35.6" cy="35.5" r=".32" fill="#f0f"/>
<circle cx="35.6" cy="35.5" r=".32" fill="none" stroke="#f0f" stroke-width=".17"/>
<path d="M33.8 5.3v32M33.8 37.3h.1M33.8 37.3h17.8M35.6 35.6h.1M35.6 35.6h16M97.8 78.2h.1M97.8 78.2v1.8M97.8 85.3h.1M97.8 96h.1M97.8 85.3v1.8M97.8 96v1.8" fill="none" stroke="#7f0040" stroke-width=".17"/>
<circle cx="97.8" cy="78.2" r=".32" fill="#f0f"/>
<circle cx="97.8" cy="78.2" r=".32" fill="none" stroke="#f0f" stroke-width=".17"/>
<g fill="none" stroke="#7f0040" stroke-width=".17">
<path d="M33.8 5.3h14.2M35.6 7.1h12.4M37.4 8.9h10.6M39.2 10.7h8.8M40.9 12.4h7.1M42.7 14.2h5.3M44.5 16h3.5M46.3 17.8h.1M46.3 17.8h1.7M48 5.3h.1M48 7.1h.1M48 8.9h.1"/>
<path d="M48 10.7h.1M48 12.4h.1M48 14.2h.1M48 16h.1M56.9 5.3h10.7M56.9 7.1h10.7M56.9 8.9h10.7M56.9 10.7h10.7M56.9 12.4h10.7M56.9 14.2h10.7M56.9 16h10.7M56.9 17.8h10.7"/>
<path d="M67.6 17.8h.1M67.6 8.9h.1M67.6 7.1h.1M67.6 10.7h.1M67.6 5.3h.1M67.6 16h.1M67.6 14.2h.1M67.6 12.4h.1M97.8 78.2h.1M97.8 78.2h8.9"/>
</g>
<circle cx="30.2" cy="110.2" r=".32" fill="#f0f"/>
<circle cx="30.2" cy="110.2" r=".32" fill="none" stroke="#f0f" stroke-width=".17"/>
<circle cx="37.4" cy="110.2" r=".32" fill="#f0f"/>
<circle cx="37.4" cy="110.2" r=".32" fill="none" stroke="#f0f" stroke-width=".17"/>
<circle cx="64" cy="110.2" r=".32" fill="#f0f"/>
<circle cx="64" cy="110.2" r=".32" fill="none" stroke="#f0f" stroke-width=".17"/>
<circle cx="56.9" cy="110.2" r=".32" fill="#f0f"/>
<circle cx="56.9" cy="110.2" r=".32" fill="none" stroke="#f0f" stroke-width=".17"/>
<circle cx="108.5" cy="104.9" r=".32" fill="#f0f"/>
<circle cx="108.5" cy="104.9" r=".32" fill="none" stroke="#f0f" stroke-width=".17"/>
<circle cx="46.2" cy="24.9" r=".32" fill="#f0f"/>
<circle cx="46.2" cy="24.9" r=".32" fill="none" stroke="#f0f" stroke-width=".17"/>
<circle cx="12.5" cy="33.8" r=".32" fill="#f0f"/>
<circle cx="12.5" cy="33.8" r=".32" fill="none" stroke="#f0f" stroke-width=".17"/>
<circle cx="12.5" cy="35.5" r=".32" fill="#f0f"/>
<circle cx="12.5" cy="35.5" r=".32" fill="none" stroke="#f0f" stroke-width=".17"/>
<circle cx="37.4" cy="33.8" r=".32" fill="#f0f"/>
<circle cx="37.4" cy="33.8" r=".32" fill="none" stroke="#f0f" stroke-width=".17"/>
<circle cx="35.6" cy="35.5" r=".32" fill="#f0f"/>
<circle cx="35.6" cy="35.5" r=".32" fill="none" stroke="#f0f" stroke-width=".17"/>
<circle cx="97.8" cy="78.2" r=".32" fill="#f0f"/>
<circle cx="97.8" cy="78.2" r=".32" fill="none" stroke="#f0f" stroke-width=".17"/>
<text font-size="6.2" x="250.7" y="177.7">ACB_0001_0</text>
<text font-size="3.7" x="115.6" y="6.9">T2080 USB INTERFACE</text>
<g font-size="2.3" fill="#00f">
<text x="82.5" y="38.4" transform="rotate(-90 82.5 38.4)">IEEE 1588</text>
<text x="84.8" y="37" transform="rotate(-90 84.8 37)">(LVDD)</text>
<text x="67.8" y="73.2" transform="rotate(-90 67.8 73.2)">USB PHY 1 &amp; 2</text>
</g>
<text font-size="2.3" x="240.6" y="174.4">Project</text>
<g font-size="1.9">
<text x="209.5" y="183.3">Creation Date</text>
<text x="239.7" y="183.3">Last modify date</text>
<text x="262.8" y="183.3">Page title</text>
<text x="209.5" y="190.4">Designed by:</text>
<text x="239.7" y="190.4">Controlled by:</text>
<text x="262.8" y="190.4">approved by:</text>
<text x="209.5" y="197.5">PCB Code</text>
<text x="239.7" y="197.5">BOM file</text>
</g>
<g font-size="1.6" fill="#00007f">
<text x="47.7" y="4.8">R759</text>
<text x="55.3" y="4.7">0</text>
<text x="47.7" y="8.4">R761</text>
<text x="47.7" y="6.6">R760</text>
<text x="47.7" y="11.9">R763</text>
<text x="47.7" y="10.2">R762</text>
<text x="55.3" y="8.2">0</text>
<text x="55.3" y="6.4">0</text>
<text x="55.3" y="11.8">0</text>
<text x="55.3" y="10">0</text>
<text x="47.7" y="15.5">R765</text>
<text x="47.7" y="13.7">R764</text>
<text x="47.7" y="17.3">R766</text>
<text x="55.3" y="15.3">0</text>
<text x="55.3" y="13.5">0</text>
<text x="55.3" y="17.1">0</text>
<text x="56.9" y="21">U1K</text>
<text x="14.3" y="24.6">R167</text>
<text x="26.7" y="24.6">4.7K</text>
<text x="14.3" y="33.4">R168</text>
<text x="14.3" y="35.2">R169</text>
<text x="26.7" y="33.4">4.7K</text>
<text x="26.7" y="35.2">4.7K</text>
<text x="154.7" y="47.7">L1</text>
<text x="154.7" y="53">90ohm</text>
<text x="98.5" y="56.6">TP158</text>
<text x="98.5" y="54.8">TP157</text>
<text x="154.7" y="61.9">L2</text>
<text x="98.5" y="70.8">TP159</text>
<text x="154.7" y="67.2">90ohm</text>
<text x="98.5" y="72.6">TP160</text>
<text x="99.6" y="81.4">C79</text>
<text x="108.5" y="83.2">R174</text>
<text x="117.4" y="83.2">R175</text>
<text x="126.3" y="83.2">R176</text>
<text x="56.9" y="85">T2080</text>
<text x="99.6" y="85">0.1uF</text>
<text x="108.5" y="86.8">10K</text>
<text x="117.4" y="86.8">49.9</text>
<text x="126.3" y="86.8">49.9</text>
<text x="99.6" y="90.3">R177</text>
<text x="99.6" y="93.9">49.9</text>
<text x="81.8" y="101">X1</text>
<text x="58.7" y="104.6">R178</text>
<text x="71.2" y="104.6">1K</text>
<text x="110.3" y="104.6">R179</text>
<text x="122.7" y="104.6">33</text>
<text x="32" y="113.5">C81</text>
<text x="39.2" y="113.5">C82</text>
<text x="40.9" y="111.7">BLM18BD601SN1</text>
<text x="44.5" y="108.1">FB6</text>
<text x="58.7" y="113.5">C83</text>
<text x="65.8" y="113.5">C84</text>
<text x="110.3" y="108.1">C80</text>
<text x="110.3" y="111.7">10pF</text>
<text x="32" y="117">0.1uF</text>
<text x="39.2" y="117">0.01uF</text>
<text x="58.7" y="117">1uF</text>
<text x="65.8" y="117">0.1uF</text>
<text x="81.8" y="115.2">24MHz,+/-50ppm</text>
</g>
<g font-size="1.6" fill="#f00">
<text x="75.1" y="5.9">GPIO3_4</text>
<text x="85.4" y="5.9">14</text>
<text x="75.1" y="9.4">GPIO3_1</text>
<text x="75.1" y="7.7">GPIO3_2</text>
<text x="75.1" y="11.2">GPIO3_3</text>
<text x="85.4" y="9.4">14</text>
<text x="85.4" y="7.7">14</text>
<text x="85.4" y="11.2">14</text>
<text x="75.1" y="16.6">GPIO3_5</text>
<text x="75.1" y="14.8">GPIO3_6</text>
<text x="75.1" y="13">GPIO3_7</text>
<text x="85.4" y="16.6">14</text>
<text x="85.4" y="14.8">14</text>
<text x="85.4" y="13">14</text>
<text x="75.1" y="18.3">GPIO3_0</text>
<text x="85.4" y="18.3">14</text>
<text x="98.2" y="43.9">USB_REFCLK</text>
<text x="171.1" y="47.5">USB1_DP</text>
<text x="171.1" y="51">USB1_DM</text>
<text x="188.8" y="52.1">USB1_DN</text>
<text x="188.8" y="48.6">USB1_DP</text>
<text x="199.9" y="48.6">14,25</text>
<text x="200.1" y="52.1">14,25</text>
<text x="171.1" y="61.7">USB2_DP</text>
<text x="171.1" y="65.2">USB2_DM</text>
<text x="188.8" y="62.8">USB2_DP</text>
<text x="199.9" y="62.8">14</text>
<text x="188.8" y="66.3">USB2_DM</text>
<text x="200.1" y="66.3">14</text>
<text x="131.9" y="104.4">USB_REFCLK</text>
<text x="59.1" y="109.7">1V8_OSC_USB</text>
</g>
<g font-size="1.6">
<text x="53.2" y="28.1">W2</text>
<text x="53.2" y="29.8">W1</text>
<text x="53.8" y="26.3">V3</text>
<text x="53.8" y="24.5">T3</text>
<text x="53.7" y="31.6">U1</text>
<text x="53.8" y="33.4">V4</text>
<text x="53.8" y="35.2">V2</text>
<text x="53.2" y="37">W5</text>
<text x="90.2" y="47.6">B8</text>
<text x="90.2" y="44.1">B11</text>
<text x="152.6" y="47.6">4</text>
<text x="163.1" y="47.6">3</text>
<text x="90.2" y="49.4">C7</text>
<text x="90.2" y="51.2">E7</text>
<text x="90.2" y="53">E5</text>
<text x="152.6" y="51.2">1</text>
<text x="163.1" y="51.2">2</text>
<text x="90.2" y="54.7">A8</text>
<text x="90.2" y="56.5">B9</text>
<text x="90.2" y="63.6">A6</text>
<text x="90.2" y="65.4">B6</text>
<text x="152.6" y="65.4">1</text>
<text x="152.6" y="61.8">4</text>
<text x="163.1" y="65.4">2</text>
<text x="163.1" y="61.8">3</text>
<text x="90.2" y="67.2">C6</text>
<text x="90.2" y="69">D7</text>
<text x="90.2" y="70.7">B5</text>
<text x="90.2" y="77.9">F7</text>
<text x="90.2" y="72.5">A5</text>
<text x="99.6" y="83.2">DNP</text>
<text x="108.5" y="85">1%</text>
<text x="117.4" y="85">1%</text>
<text x="126.3" y="85">1%</text>
<text x="131.6" y="85">Resistor installed = Host Mode</text>
<text x="131.6" y="86.6">Not installed = Device Mode</text>
<text x="99.6" y="92.1">1%</text>
<text x="99.6" y="95.7">DNP</text>
<text x="28.5" y="106.3">1V8</text>
<text x="79.7" y="104.5">1</text>
<text x="97.3" y="104.5">3</text>
<text x="79.7" y="109.9">4</text>
<text x="97.3" y="109.9">2</text>
<text x="110.3" y="109.9">DNP</text>
<text x="119.2" y="108.1">USBCLK BELONGS TO OVDD</text>
<text x="208.6" y="169.3">PROTO</text>
<text x="266.7" y="186.4">USB</text>
<text x="217" y="193.5">Saturday, September 28, 2019</text>
<text x="285.6" y="196.8">Format</text>
<text x="209.3" y="203.9">Copyright (C) 2018-2019, Power Progress Community, Hardware Licensee is CERN Open Hardware Licence v1.2</text>
<text x="262.6" y="198.6">Sheet</text>
<text x="268.5" y="198.8">10of</text>
<text x="273.9" y="198.8">42</text>
<text x="276.9" y="198.6">REV.</text>
<text x="282.7" y="198.8">0</text>
<text x="288.1" y="198.8">A3</text>
</g>
<g font-size="1.6" fill="#00407f">
<text x="57.8" y="25.6">TSEC_1588_CLK_IN</text>
<text x="57.8" y="27.4">TSEC_1588_CLK_OUT</text>
<text x="57.8" y="29.2">TSEC_1588_PULSE_OUT1</text>
<text x="57.8" y="30.9">TSEC_1588_PULSE_OUT2</text>
<text x="57.8" y="32.7">TSEC_1588_ALARM_OUT1</text>
<text x="57.8" y="34.5">TSEC_1588_TRIG_IN1</text>
<text x="57.8" y="36.3">TSEC_1588_TRIG_IN2</text>
<text x="57.8" y="38.1">TSEC_1588_ALARM_OUT2</text>
<text x="74.3" y="52.3">USB1_VBUSCLMP</text>
<text x="79.4" y="50.5">USB1_UDM</text>
<text x="79.7" y="48.7">USB1_UDP</text>
<text x="74.2" y="57.6">USB1_PWRFAULT</text>
<text x="75.4" y="55.8">USB1_DRVVBUS</text>
<text x="80.3" y="54.1">USB1_UID</text>
<text x="79.7" y="64.7">USB2_UDP</text>
<text x="74.3" y="68.3">USB2_VBUSCLMP</text>
<text x="75.4" y="71.8">USB2_DRVVBUS</text>
<text x="79.4" y="66.5">USB2_UDM</text>
<text x="80.3" y="70.1">USB2_UID</text>
<text x="74.2" y="73.6">USB2_PWRFAULT</text>
<text x="74.7" y="79">USB_IBIAS_REXT</text>
<text x="82.7" y="105.6">OE</text>
<text x="91.8" y="105.6">OUT</text>
<text x="82.7" y="111">VDD</text>
<text x="91.6" y="111">GND</text>
</g>
<g font-size="1.6" fill="#00f">
<text x="75.4" y="45.2">(OVDD) USBCLK</text>
<text x="71.8" y="66" transform="rotate(-90 71.8 66)">USB_HVDD</text>
</g>
<g font-size="1.3">
<text x="30.8" y="1.3">1</text>
<text x="88.9" y="1.3">2</text>
<text x="146.9" y="1.3">3</text>
<text x="205" y="1.3">4</text>
<text x="263.1" y="1.3">5</text>
<text x=".5" y="28.4">A</text>
<text x="292.6" y="28.4">A</text>
<text x=".5" y="79.5">B</text>
<text x="292.6" y="79.5">B</text>
<text x=".5" y="130.6">C</text>
<text x="292.6" y="130.6">C</text>
<text x=".5" y="181.7">D</text>
<text x="292.6" y="181.7">D</text>
<text x="30.8" y="207.4">1</text>
<text x="88.9" y="207.4">2</text>
<text x="146.9" y="207.4">3</text>
<text x="205" y="207.4">4</text>
<text x="263.1" y="207.4">5</text>
</g>
</svg>
